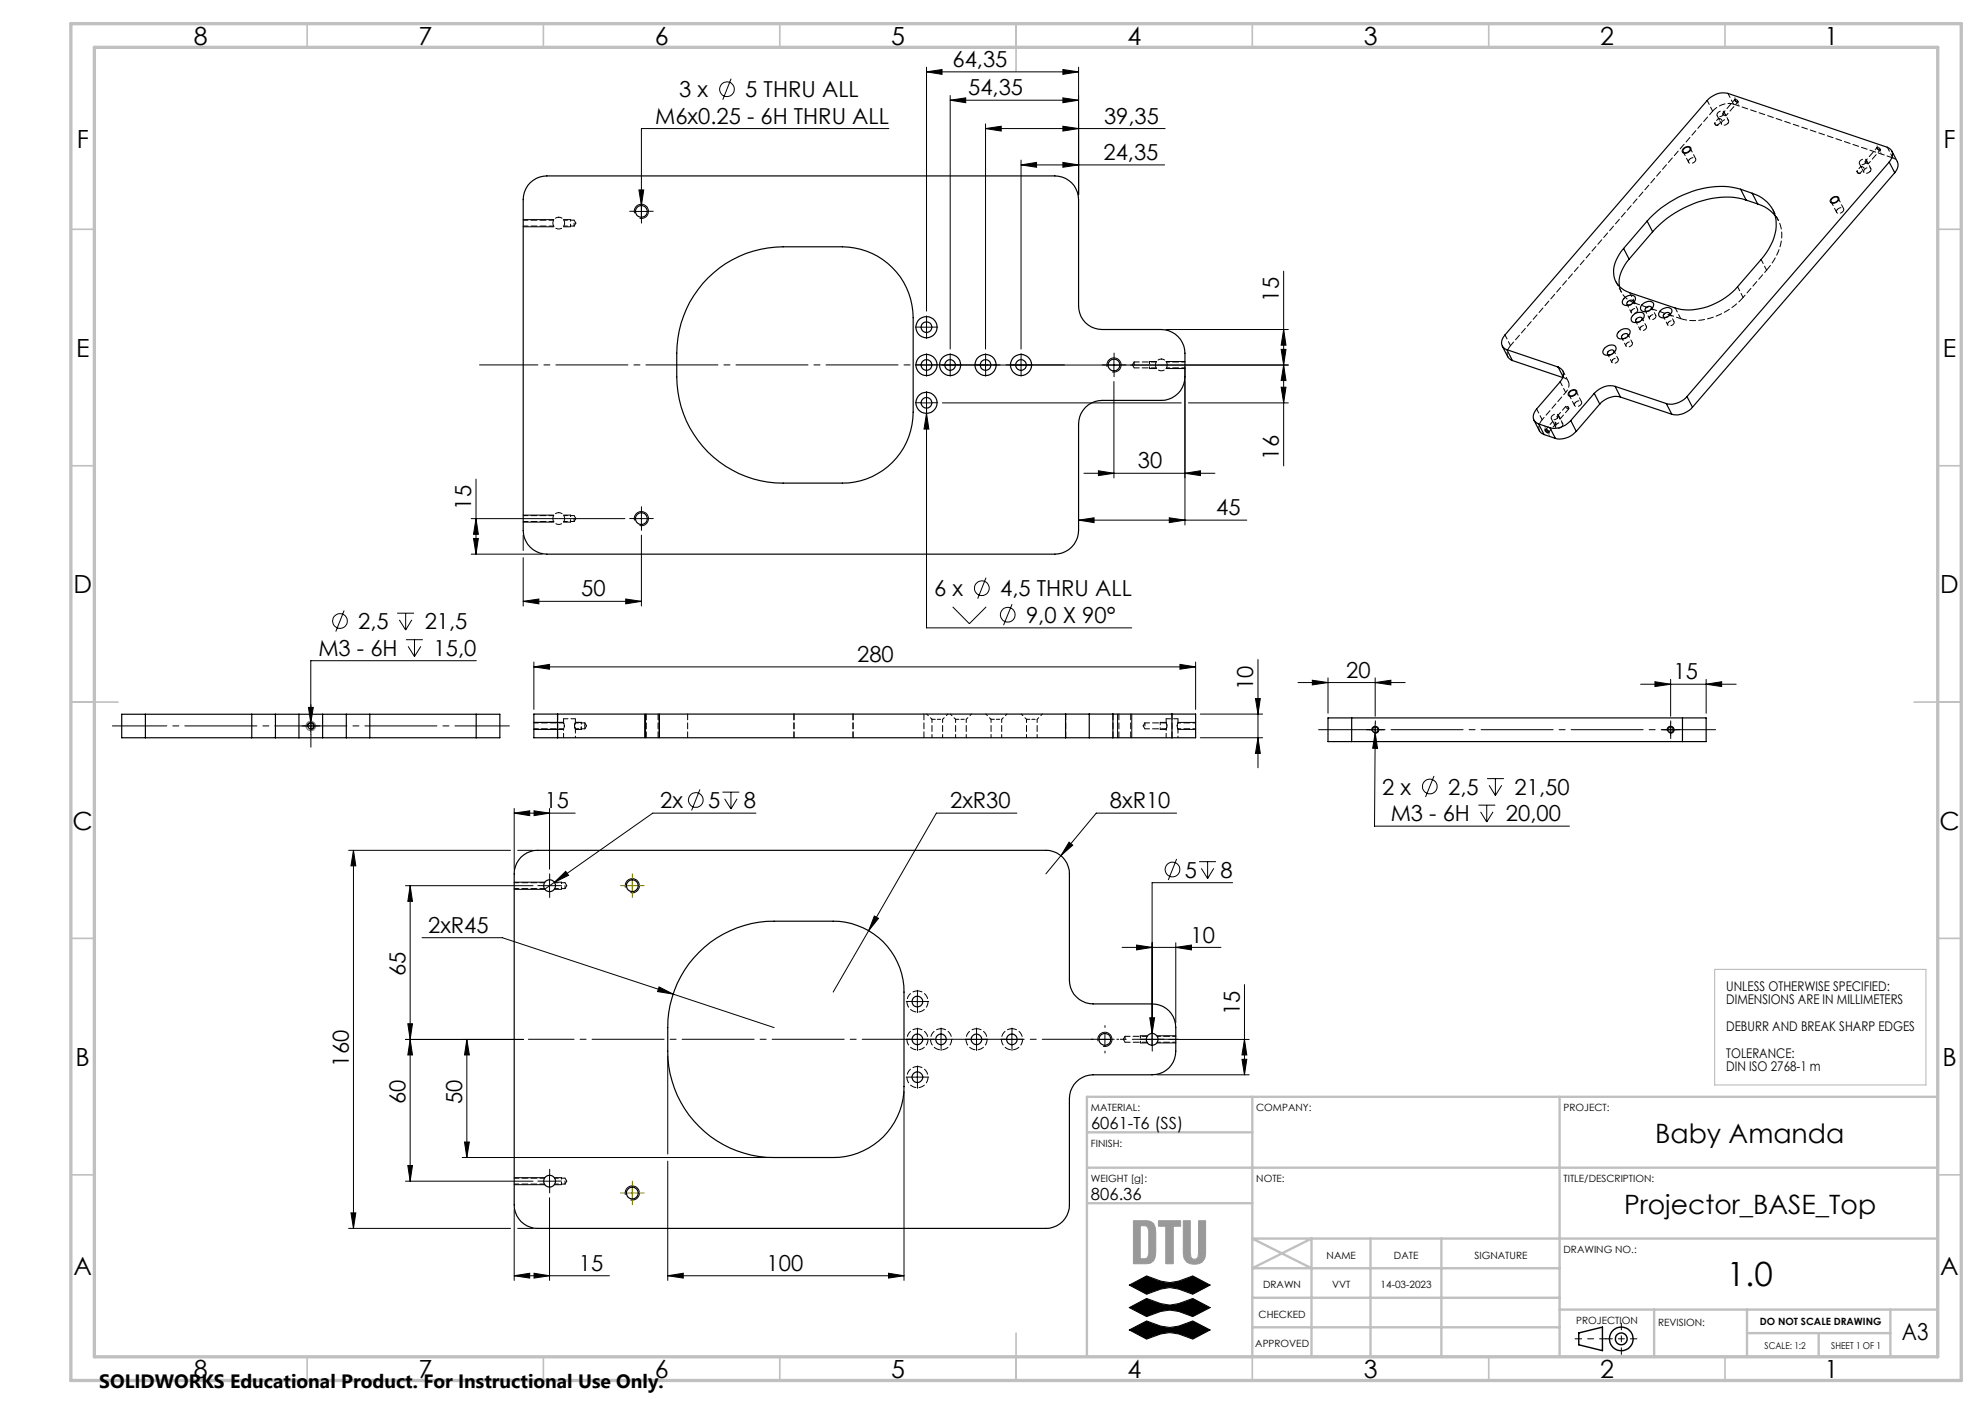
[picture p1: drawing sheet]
<svg xmlns="http://www.w3.org/2000/svg" width="420mm" height="297mm" viewBox="0 0 420 297" stroke-linecap="round" stroke-linejoin="round" font-family="sans-serif">
<path d="M238.9 271.8l3.7-1.9 3 1.1 1.9 .3 1.9-.3 3-1.1 3.6 1.9-3.6 2-3-1.1-1.9-.3-1.9 .3-3 1.1zM238.9 276.6l3.7-1.9 3 1.1 1.9 .3 1.9-.3 3-1.1 3.6 1.9-3.6 1.9a9.4 9.4 0 0 0-9.8 0zM238.9 281.3l3.7-1.9a9.4 9.4 0 0 0 9.8 0l3.6 1.9-3.6 2a9.4 9.4 0 0 0-9.8 0z" fill="none" stroke="#000" stroke-width=".21"/>
<g fill="none" stroke="#000" stroke-width=".3">
<path d="M334 282l5.1-1.3v5l-5.1-1.2z"/>
<circle cx="343" cy="283.2" r="1.25"/>
<circle cx="343.1" cy="283.2" r="2.5"/>
</g>
<path d="M239.9 258.3l2.7-.1 .8 .2 .7 .5 .3 .7 .1 1.1v4.2l-.1 1.1-.3 .7-.7 .5-.8 .1h-2.8zM241.3 259.3l1.3 .1 .5 1v4.7l-.2 .8-.3 .3-.3 .1h-1zM245.2 258.2l4.6 .1-.1 1.1h-1.5l-.1 7.9-1.4-.1v-7.8h-1.5zM250.4 258.3h1.4v6.7l.2 1a.88 .88 0 0 0 1.4 0l.2-1 .1-6.8 1.4 .1v6.8a2.4 2.4 0 0 1-1.9 2.4 2.4 2.4 0 0 1-2.7-1.3l-.1-1.1z" fill="none" stroke="#999" stroke-width=".21"/>
<path d="M343.1 279.9v6.6M333.3 283.2h6.6M346.4 283.2h-6.6" fill="none" stroke="#000" stroke-width=".21" stroke-dasharray="15.2 1.3 1.3 1.3" stroke-dashoffset="13.8"/>
<path d="M362.8 205.1h44.7v24.4h-44.7z" fill="none" stroke="#c0c0c0" stroke-width=".25"/>
<g fill="none" stroke="#c0c0c0" stroke-width=".35">
<path d="M65 5v5M115 5v5M165 5v5M215 5v10M265 5v5M315 5v5M365 5v5M15 48.5h5M410 48.5h5M15 98.5h5M410 98.5h5M15 148.5h10"/>
<path d="M405 148.5h10M15 198.5h5M410 198.5h5M15 248.5h5M410 248.5h5M65 287v5M115 287v5M165 287v5M215 282v10M265 287v5M315 287v5M365 287v5"/>
</g>
<g fill="none" stroke="#c0c0c0" stroke-width=".5">
<path d="M230 232h180v55h-180zM230 239.5h35M265 232v55M330 232v55M230 247h180M230 254.5h35M265 274.5h65M290 262v25M305 262v25M330 277h80M330 268.3h-65l12.5-6.3v25M350 277v10"/>
<path d="M369.6 277v10M400 277v10M410 262h-145l12.5 6.3M265 280.8h65M369.6 282h30.4M384.8 282v5"/>
</g>
<path d="M15 5h400v287h-400zM20 10h390v277h-390z" fill="none" stroke="#c0c0c0" stroke-width=".7"/>
<path d="M238.9 271.8l3.7 2a9.7 9.7 0 0 1 6.4-1.2l3.4 1.2 3.6-2-3.6-1.9a9.7 9.7 0 0 1-6.4 1.2l-3.4-1.2zM238.9 276.6l3.7 1.9a10.2 10.2 0 0 1 6.1-1.2l3.7 1.2 3.6-1.9-3.6-1.9a9.7 9.7 0 0 1-6.4 1.2l-3.4-1.2zM238.9 281.3l3.7 2a9.9 9.9 0 0 1 6.4-1.2l3.4 1.2 3.6-2-3.6-1.9a9.9 9.9 0 0 1-6.4 1.2l-3.4-1.2z" fill-rule="evenodd" fill="#000"/>
<path d="M241.3 259.3l1.3 .1 .5 .8v5.1l-.2 .6-.5 .4h-1.1zM239.9 258.2l-.1 9.1h2.8a1.97 1.97 0 0 0 1.9-2.4v-4.2a1.97 1.97 0 0 0-1.9-2.5zM245.2 258.2v1.2h1.5v7.8l1.4 .1 .1-7.9h1.5l.1-1.1zM250.4 258.2v6.9a2.32 2.32 0 0 0 3.3 2.2 2.09 2.09 0 0 0 1.4-2.2v-6.8l-1.4-.1-.2 7.6a.91 .91 0 0 1-1.2 .5 .91 .91 0 0 1-.5-1.2v-6.8z" fill-rule="evenodd" fill="#999"/>
<g fill="none" stroke="#000" stroke-width=".21">
<path d="M154.7 16.6l-1.8 4.5M196 15.2l3.3-.5v1zM196 14.2v51.6M196 15.2h32.2M224.9 14.7l3.3 .5-3.3 .5zM228.2 14.2v27M188.1 27.2h-52.4v18.8M201 21.2l3.3-.5v1zM201 20.2v53.6M201 21.2h27.2M208.5 27.2l3.3-.5v1zM208.5 27.2h38"/>
<path d="M208.5 26.2v47.6M216 34.9l3.3-.5v1zM216 33.9v39.9M216 34.9h30.4M224.9 26.7l3.3 .5-3.3 .5zM224.9 20.7l3.3 .5-3.3 .5zM224.9 34.4l3.3 .5-3.3 .5zM356.2 31.4a.85 .85 0 0 1 .9-.5 .85 .85 0 0 1 .7 .6 1.11 1.11 0 0 1-1.9 .6zM367 21a.64 .64 0 0 1 .7 .7l-.6-.4zM397.1 31.2a.58 .58 0 0 1 .7 .6l-.4-.1zM110.7 46.5h6.5M110.7 48h6.5"/>
<path d="M119.2 46.5h1.5M119.2 48h1.5M134.3 45.1a1.5 1.5 0 0 1 1.3-1.9 1.5 1.5 0 0 1 1.6 1.7 1.5 1.5 0 0 1-1.9 1.3M134.4 44.7h2.5M135.2 40.2h1l-.5 3.3zM271.6 57.4v41.2M387.5 41.9a.85 .85 0 0 1 .9-.4 .85 .85 0 0 1 .7 .6 1.08 1.08 0 0 1-1.9 .5zM194.8 77.2h2.5M194.8 69.2h2.5M196 68v2.4M196 75.9v2.6M199.4 77.2h73.2"/>
<path d="M201 75.9v2.6M208.5 75.9v2.6M216 75.9v2.6M234.2 77.6a1.51 1.51 0 0 1 1.4-1.9 1.51 1.51 0 0 1 1.6 1.6 1.51 1.51 0 0 1-1.9 1.4M235.7 75.9v2.6M243.2 78h1.5M243.2 76.5h1.5M246.7 69.7h25.9M246.7 78h4M246.7 76.5h4M250.7 77.6v33.5M271.1 73.9h1l-.5 3.3z"/>
<path d="M271.6 77.2l.5 3.3h-1zM271.6 69.7l.5 3.3h-1zM194.8 85.2h2.5M196 87.5l.5 3.3h-1zM196 83v49.8h43.5M199.4 85.2h50.5M232.4 99.6l3.3 .5-3.3 .5zM235.7 80.7v20.4M251.5 85.2h21.1M271.1 81.9h1l-.5 3.3zM327 90.9a.6 .6 0 0 1 .6 .6l-.5-.2zM332.1 82.8a.92 .92 0 0 1 1.6 .1 1.15 1.15 0 0 1-1.9 .7v-.3z"/>
<path d="M99.7 117.2h15M99.7 109.7h32.5M100.2 113.9h1l-.5 3.3zM100.7 101.3v15.9M100.7 109.7l.5 3.3h-1zM110.7 113.2v3.2M110.7 118v10.2M110.7 109h6.5M110.7 110.5h6.5M119.2 109h1.5M119.2 110.5h1.5M134.3 110.1a1.5 1.5 0 0 1 1.3-1.9 1.5 1.5 0 0 1 1.6 1.6 1.5 1.5 0 0 1-1.9 1.4"/>
<path d="M134.4 109.7h2.5M135.7 108.5v2.4M135.7 113.2v15M228.2 110l3.3-.5v1.1zM228.2 110h35.6M229.3 100.1h27.8M247.4 109.5l3.3 .5-3.3 .6zM250.7 100.1l3.3-.5v1zM72.8 129.1l-1.8 4.5M84 129.7h3.6M84.5 131.1l1.3 2.2M85.8 129.7v3.6"/>
<path d="M85.9 135.3h3.6M86.4 136.7l1.3 2.2M87.1 131.1l-1.3 2.2M87.7 135.3v3.6M89 136.7l-1.3 2.2M100.8 139.8h-35v15M110.7 127.2l3.3-.5v1zM110.7 127.2h25M132.4 126.7l3.3 .5-3.3 .5zM201.6 128.4l3.5 3.5 3.6-3.5M208.6 122.2l-1.7 4.4M214.1 127.8l-1.8 4.5"/>
<path d="M266.2 139.5v22.9M64.5 153.6h2.5M65.1 153.8a.75 .75 0 0 1 .6-1 .75 .75 0 0 1 .8 .8 .75 .75 0 0 1-.9 .7M65.3 149.6h1l-.5 3.4zM113 154.3h6.2M113 152.8h6.2M113 141.1l3.3-.6v1.1zM113 140v10.1M113 141.1h140M121.7 154.3h1.3M121.7 152.8h1.3M136.5 151.1v5"/>
<path d="M139.5 151.1v5M236.5 151.1v5M239.5 151.1v5M245.5 154.3h1.2M245.5 152.8h1.2M249.2 154.3h3.8M249.2 152.8h3.8M249.7 140.5l3.3 .6-3.3 .5zM253 140v10.1M254 151.1h13.2M254 156.1h13.2M265.6 147.8h1.1l-.5 3.3z"/>
<path d="M266.2 156.1l.5 3.3h-1.1zM274.6 144.4h22.7M277.7 143.9l3.3 .5-3.3 .5zM281 143.4v7.5M289.7 154.4h2.5M290.3 154.6a.75 .75 0 0 1 .6-1 .75 .75 0 0 1 .8 .9 .75 .75 0 0 1-.9 .6M291 144.4l3.3-.5v1zM291 155l.5 3.3h-1.1zM291 143.4v8.1M291 153.1v2.5M291 155l-.2 19.8h41.3M347.1 144.7h20.2"/>
<path d="M350.2 144.2l3.3 .5-3.3 .5zM352.2 154.4h2.5M352.7 154.6a.76 .76 0 0 1 .7-1 .76 .76 0 0 1 .8 .8 .76 .76 0 0 1-.9 .7M353.5 143.7v7.8M353.5 153.1v2.5M361 144.7l3.3-.5v1zM361 143.7v7.2M73.8 179.9h34.2M74.8 179.9l.5 3.3h-1zM74.8 179.9v80M108.8 172l3.3-.5v1zM108.8 172h12.9"/>
<path d="M108.8 171v12.9M109.5 179.9h3.3M113 171.5l3.3 .5-3.3 .5zM116.3 171v12.9M148.1 167l-1.8 4.4M152.9 167.6h3.5M153.3 169l1.4 2.1M154.7 167.6v3.5M156 169l-1.3 2.1M159.9 172h-21.8l-22.8 16.1M215.2 172h-17.1l-14.3 24.9M226.2 178.1l.8 .7-2.5 2.2z"/>
<path d="M249 172h-17l-7.5 9M303.4 164.1l-1.8 4.5M312.8 170.3h3.6M313.3 171.7l1.3 2.2M314.6 170.3v3.6M314.6 164.7h3.6M315.1 166.1l1.3 2.2M315.9 171.7l-1.3 2.2M316.4 164.7v3.6M317.7 166.1l-1.3 2.2M85.8 187.4h27M86.8 187.4l.5 3.3h-1z"/>
<path d="M86.8 187.4v62.5M89.3 198.4h17l57.5 19M108.8 186.6h6.5M108.8 188.1h6.5M115 187.4h2.5M116.3 186.1v2.5M117.3 186.6h1.5M117.3 188.1h1.5M117.3 186.7l2.4-2.4 .6 .9zM132.3 187.7a1.5 1.5 0 0 1 1.3-1.8 1.5 1.5 0 0 1 1.7 1.6 1.5 1.5 0 0 1-1.9 1.3M183.8 196.9l-7.5 13M185 193.8l.9 .5-2.1 2.6z"/>
<path d="M224.5 181l-3.2 3.9M240.5 199.9l3.3 .5-3.3 .5zM248.8 199.4v17M249 181.7l-1.8 4.5M253.7 182.3h3.6M254.2 183.7l1.3 2.1M255.5 182.3v3.5M256.8 183.7l-1.3 2.1M260.8 186.7h-17v34.4M85.8 219.9h25M86.3 216.6h1l-.5 3.3zM86.8 219.9l.5 3.3h-1z"/>
<path d="M98.8 219.9v25M98.8 219.9l.5 3.3h-1zM139.5 208.8l2.9 1.5-3.3-.5zM192.9 219.9h2.5M192.9 211.9h2.5M194.1 210.6v2.5M194.1 218.6v2.5M197.9 219.9h2.4M199.1 218.6v2.5M205.4 219.9h2.5M206.6 218.6v2.5M212.9 219.9h2.5"/>
<path d="M214.1 218.6v2.5M232.5 219.9h2.5M233.8 218.6v2.5M237.4 200.4h20.9M241.3 219.1h1.5M242.5 219.9h2.5M243.3 215.3h1l-.5 3.3zM244.8 219.1h4M247.3 219.9h17M248.8 200.4l3.3-.5v1zM263.3 208.3v19.1M263.3 219.9l.5 3.3h-1z"/>
<path d="M141.3 223.4v20.7M191.3 230.9v40M192.9 227.9h2.5M194.1 226.6v2.5M232.3 220.3a1.5 1.5 0 0 1 1.4-1.9 1.5 1.5 0 0 1 1.6 1.6 1.5 1.5 0 0 1-1.9 1.3M241.3 220.6h1.5M244.8 227.4h19.5M244.8 220.6h4M262.8 224.1h1l-.5 3.3zM73.8 259.9h34.2M74.3 256.6h1l-.5 3.3zM85.8 249.9h27"/>
<path d="M86.3 246.6h1l-.5 3.3zM97.8 244.9h65M98.3 241.6h1l-.5 3.3zM108.8 255.9v15M108.8 249.1h6.5M108.8 250.6h6.5M109.5 259.9h3.3M115 249.9h2.5M116.3 253.4v17.5M116.3 248.6v2.5M117.3 249.1h1.5M117.3 250.6h1.5"/>
<path d="M132.3 252.8a1.51 1.51 0 0 1 1.3-1.9 1.51 1.51 0 0 1 1.7 1.6 1.51 1.51 0 0 1-1.9 1.3M141.3 245.6v25.3M108.8 269.9l3.3-.6v1.1zM108.8 269.9h20.1M113 269.3l3.3 .6-3.3 .5zM141.3 269.9l3.3-.6v1.1zM141.3 269.9h50M188 269.3l3.3 .6-3.3 .5z"/>
<circle cx="153.8" cy="18.9" r="1.56"/>
<circle cx="71.9" cy="131.4" r="1.55"/>
<circle cx="207.7" cy="124.4" r="1.56"/>
<circle cx="213.2" cy="130" r="1.56"/>
<circle cx="147.2" cy="169.2" r="1.56"/>
<circle cx="302.5" cy="166.4" r="1.56"/>
<circle cx="248.1" cy="183.9" r="1.55"/>
</g>
<g fill="none" stroke="#808080" stroke-width=".25">
<path d="M367.1 21.1l.3 .1 .2 .3-.3-.1zM397.2 31.2a.42 .42 0 0 1 .5 .5l-.5-.3zM326.8 90.7a.84 .84 0 0 1 .9 1 1.04 1.04 0 0 1-.9-1z"/>
<circle cx="65.8" cy="153.6" r=".98"/>
<circle cx="291" cy="154.4" r=".57"/>
<circle cx="353.5" cy="154.4" r=".48"/>
</g>
<path d="M101.5 77.2h123.7" fill="none" stroke="#000" stroke-width=".21" stroke-dasharray="15.2 1.3 1.3 1.3" stroke-dashoffset="2.9"/>
<path d="M249.2 219.8h-137.4" fill="none" stroke="#000" stroke-width=".21" stroke-dasharray="15.2 1.3 1.3 1.3" stroke-dashoffset="5.6"/>
<path d="M23.8 153.6h84M279 154.4h84" fill="none" stroke="#000" stroke-width=".21" stroke-dasharray="15.2 1.3 1.3 1.3" stroke-dashoffset="3.7"/>
<path d="M65.8 149.1v9" fill="none" stroke="#000" stroke-width=".21" stroke-dasharray="15.2 1.3 1.3 1.3" stroke-dashoffset="12.6"/>
<path d="M65.8 151.1v5" fill="none" stroke="#808080" stroke-width=".21" stroke-dasharray="15.2 1.3 1.3 1.3" stroke-dashoffset="14.6"/>
<path d="M291 152.9v4M353.5 152.9v4" fill="none" stroke="#808080" stroke-width=".21" stroke-dasharray="15.2 1.3 1.3 1.3" stroke-dashoffset="15.1"/>
<path d="M367 20.6l1 1.8M397.2 30.8l.9 1.8M326.8 90l1.1 2.3" fill="none" stroke="#808080" stroke-width=".21" stroke-dasharray="15.2 1.3 1.3 1.3"/>
<g fill="none" stroke="#000" stroke-width=".21" stroke-dasharray="15.2 1.3 1.3 1.3">
<path d="M134.5 44.7h-1.3M135.7 43.4v-1.2M135.7 45.9v1.3M137 44.7h1.2M194.8 69.2h-1.1M194.8 77.2h-1.1M196 67.9v-1.1M196 70.4v1.2M196 75.9v-1.1M196 78.4v1.2M197.3 69.2h1.1M197.3 77.2h1.1"/>
<path d="M199.8 77.2h-1.1M201 75.9v-1.1M201 78.4v1.2M202.3 77.2h1.1M207.3 77.2h-1.1M208.5 75.9v-1.1M208.5 78.4v1.2M209.8 77.2h1.1M214.8 77.2h-1.1M216 75.9v-1.1M216 78.4v1.2M217.3 77.2h1.1"/>
<path d="M234.5 77.2h-1.3M235.7 75.9v-1.2M235.7 78.4v1.3M237 77.2h1.2M194.8 85.2h-1.1M196 83.9v-1.1M196 86.4v1.2M197.3 85.2h1.1M134.5 109.7h-1.3M135.7 108.4v-1.2M135.7 110.9v1.3M137 109.7h1.2"/>
<path d="M64.5 153.6h-.6M65.8 152.3v-.6M65.8 154.8v.6M67 153.6h.7M289.8 154.4h-.7M291 153.1v-.6M291 155.6v.6M292.3 154.4h.6M352.3 154.4h-.7M353.5 153.1v-.6M353.5 155.6v.6M354.8 154.4h.6"/>
<path d="M115 187.3h-1.2M116.3 186.1v-1.3M116.3 188.6v1.2M117.5 187.3h1.3M192.9 211.8h-1.2M192.9 219.8h-1.2M194.1 210.6v-1.1M194.1 213.1v1.1M194.1 218.6v-1.1M195.4 211.8h1.1M195.4 219.8h1.1M197.9 219.8h-1.2"/>
<path d="M199.1 218.6v-1.1M200.4 219.8h1.1M205.4 219.8h-1.2M206.6 218.6v-1.1M207.9 219.8h1.1M212.9 219.8h-1.2M214.1 218.6v-1.1M215.4 219.8h1.1M231.3 219.8h-.4M233.8 217.3v-.4M236.3 219.8h.4M242.5 219.8h-1.2"/>
<path d="M243.8 218.6v-1.3M245 219.8h1.3M192.9 227.8h-1.2M194.1 226.6v-1.1M194.1 229.1v1.1M194.1 221.1v1.1M195.4 227.8h1.1M199.1 221.1v1.1M206.6 221.1v1.1M214.1 221.1v1.1M233.8 222.3v.4M243.8 221.1v1.2"/>
<path d="M115 249.8h-1.2M116.3 248.6v-1.3M116.3 251.1v1.2M117.5 249.8h1.3"/>
</g>
<path d="M132.5 187.3h-1.2M133.8 186.1v-1.3M133.8 188.6v1.2M135 187.3h1.3M132.5 252.3h-1.2M133.8 251.1v-1.3M133.8 253.6v1.2M135 252.3h1.3" fill="none" stroke="#808000" stroke-width=".21" stroke-dasharray="15.2 1.3 1.3 1.3"/>
<path d="M132.5 187.4h2.5M133.8 186.1v2.5M132.5 252.4h2.5M133.8 251.1v2.5" fill="none" stroke="#808000" stroke-width=".21"/>
<g fill="none" stroke="#000" stroke-width=".21" stroke-dasharray="1.3 .6" stroke-dashoffset=".8">
<path d="M120.7 47.9v-1.5M243.2 76.4v1.5M120.7 110.4v-1.5M123 154.3v-1.5M196.1 151l1.1 1.2M199.4 152.2l1.2-1.2M201.1 151l1.1 1.2M204.4 152.2l1.2-1.2M208.6 151l1.1 1.2M211.9 152.2l1.2-1.2M216.1 151l1.1 1.2M219.4 152.2l1.2-1.2"/>
<path d="M245.5 152.8v1.5M118.8 188.1v-1.5M241.3 219.1v1.5M118.8 250.6v-1.5"/>
</g>
<g fill="#000">
<path d="M224.9 14.7l3.3 .5-3.3 .5zM196 15.2l3.3-.5v1zM224.9 20.7l3.3 .5-3.3 .5zM201 21.2l3.3-.5v1zM224.9 34.4l3.3 .5-3.3 .5zM216 34.9l3.3-.5v1z"/>
<path d="M208.5 27.2l3.3-.5v1zM224.9 26.7l3.3 .5-3.3 .5z"/>
<path d="M271.6 69.7l.5 3.3h-1zM271.1 73.9h1l-.5 3.3zM265.6 147.8h1.1l-.5 3.3zM266.2 156.1l.5 3.3h-1.1zM263.3 219.9l.5 3.3h-1zM262.8 224.1h1l-.5 3.3zM98.8 219.9l.5 3.3h-1zM98.3 241.6h1l-.5 3.3zM86.8 219.9l.5 3.3h-1zM86.3 246.6h1l-.5 3.3z"/>
<path d="M196 87.5l-.5 3.3h1zM232.4 99.6l3.3 .5-3.3 .5zM250.7 100.1l3.3-.5v1zM135.2 40.2l.5 3.3 .5-3.3zM113 141.1l3.3-.6v1.1zM249.7 140.5l3.3 .6-3.3 .5zM240.5 199.9l3.3 .5-3.3 .5zM248.8 200.4l3.3-.5v1zM243.3 215.3l.5 3.3 .5-3.3zM117.3 186.7l3-1.5-.6-.9zM141.3 269.9l3.3-.6v1.1zM188 269.3l3.3 .6-3.3 .5zM226.2 178.1l-1.7 2.9 2.5-2.2zM139.5 208.8l-.4 1 3.3 .5zM185 193.8l-1.2 3.1 2.1-2.6zM65.3 149.6l.5 3.4 .5-3.4zM277.7 143.9l3.3 .5-3.3 .5zM291 144.4l3.3-.5v1zM291 155l-.6 3.3h1.1z"/>
<path d="M271.1 81.9h1l-.5 3.3zM271.6 77.2l.5 3.3h-1zM100.2 113.9h1l-.5 3.3zM100.7 109.7l.5 3.3h-1zM74.3 256.6h1l-.5 3.3zM74.8 179.9l.5 3.3h-1zM86.3 216.6h1l-.5 3.3zM86.8 187.4l.5 3.3h-1z"/>
<path d="M247.4 109.5l3.3 .5-3.3 .6zM228.2 110l3.3-.5v1.1zM361 144.7l3.3-.5v1zM350.2 144.2l3.3 .5-3.3 .5z"/>
<path d="M110.7 127.2l3.3-.5v1zM132.4 126.7l3.3 .5-3.3 .5z"/>
<path d="M108.8 172l3.3-.5v1zM113 171.5l3.3 .5-3.3 .5z"/>
<path d="M113 269.3l3.3 .6-3.3 .5zM108.8 269.9l3.3-.6v1.1z"/>
</g>
<g fill="none" stroke="#000" stroke-width=".25">
<path d="M112.2 38.7a5 5 0 0 1 3.5-1.5h107.5a5 5 0 0 1 5 5v22.5a4.9 4.9 0 0 0 5 5h12.5a5.1 5.1 0 0 1 5 5v5a5 5 0 0 1-5 5h-12.5a5 5 0 0 0-5 5v22.5a5.1 5.1 0 0 1-5 5h-107.5a5.1 5.1 0 0 1-5-5v-70a5 5 0 0 1 1.5-3.5zM356.2 31.5a.85 .85 0 0 1 1.4 0 .94 .94 0 0 1-1.5 .5zM399.7 34.3a1.85 1.85 0 0 0 0-3l-34.1-11.5a4.4 4.4 0 0 0-4.4 1.5l-42.8 49.6a1.85 1.85 0 0 0 .1 2.9l.3 .2M399.7 34.3l-42.8 49.6M399.7 34.3l1.2 2.2M400.3 32l1.3 2.7-.2 1.1-.5 .7M400.9 36.5l-42.8 49.6M149.8 58.8a22.6 22.6 0 0 1 15.9-6.6h12.5a15.1 15.1 0 0 1 15 15v20a15 15 0 0 1-15 15h-12.5a22.5 22.5 0 0 1-22.5-22.5 34.4 34.4 0 0 1 .9-11.3 22.2 22.2 0 0 1 5.7-9.6zM343.5 52.6l1.2 2.2M344.7 54.8a7.1 7.1 0 0 0-2 5.8M348.5 46.8l-5 5.8M348.5 46.8l1.2 2.2"/>
<path d="M349.7 49l-5 5.8M368.3 40a19 19 0 0 0-15.9 3.4l-1.7 1.3-2.2 2.1M368.3 40l2.4 .9M368.3 40l1.2 2.3M369.5 42.3a18.1 18.1 0 0 0-14.2 2.2l-2.7 1.7-2.9 2.8M369.5 42.3l2.4 .8M370.7 40.9a6.9 6.9 0 0 1 4.7 9.4l-1.1 2.3-1.1 1.5-5.6 6.6a13.4 13.4 0 0 1-13.2 4.5l-9.6-3.3a4.7 4.7 0 0 1-2.9-6.8l.7-1.3 .9-1.2M370.7 40.9l1.2 2.2M371.9 43.1a7.6 7.6 0 0 1 3.7 2.5M387.7 41.9a.6 .6 0 0 1 .8-.3 .6 .6 0 0 1 .3 .8 .78 .78 0 0 1-.7 .5 .78 .78 0 0 1-.7-.5zM317.9 73.2l1.2 2.4 .9 .7M318.8 74l10.9 3.6"/>
<path d="M318.8 74l1.2 2.3M320 76.3l10.7 3.6M329.7 77.6a1.64 1.64 0 0 1 .7 2.8l-5.3 6.1a1.85 1.85 0 0 0 .1 3l.3 .2M329.7 77.6l1 2.1M339.5 73.7a1.69 1.69 0 0 1 2.3-.4 1.54 1.54 0 0 1-1.9 1.8 .78 .78 0 0 1-.8-.5 .78 .78 0 0 1 .4-.9zM341.5 74.6a.48 .48 0 0 0-.3-.6 .48 .48 0 0 0-.6 .1 .5 .5 0 0 0-.5 .4 .5 .5 0 0 0 .4 .6M342.4 70.2a1.58 1.58 0 0 1 2.5-.2 1.7 1.7 0 0 1-2.6 1.4l-.1-.7zM343.8 63a1.43 1.43 0 0 1 2.2 0 1.71 1.71 0 0 1-2.6 1.3l-.1-.6zM344.4 71.2a.48 .48 0 0 0-.2-.7 .48 .48 0 0 0-.6 .2l-.5 .6 .1 .2 .2 .1M345.5 64.1a.48 .48 0 0 0-.1-.6 .48 .48 0 0 0-.7 .1 .5 .5 0 0 0-.5 .4 .5 .5 0 0 0 .4 .6M345.7 66.6a1.67 1.67 0 0 1 2.1-.2 1.55 1.55 0 0 1-1.9 1.8 .85 .85 0 0 1-.8-.7 .85 .85 0 0 1 .6-.9zM347.4 67.7a.48 .48 0 0 0-.2-.6 .48 .48 0 0 0-.6 .1 .5 .5 0 0 0-.5 .4 .5 .5 0 0 0 .3 .6"/>
<path d="M347.7 64.2a1.46 1.46 0 0 1 2.2 .1 1.73 1.73 0 0 1-2.7 1.3l-.1-.7zM349.4 65.4a.57 .57 0 0 0-.4-.7 .57 .57 0 0 0-.6 .3l-.3 .5 .1 .3 .2 .1M351.3 65.8a1.56 1.56 0 0 1 2.4-.3 1.71 1.71 0 0 1-2.6 1.4l-.1-.7zM353.2 66.7a.48 .48 0 0 0-.2-.6 .48 .48 0 0 0-.6 .1l-.3 .3a.41 .41 0 0 0-.2 .4 .41 .41 0 0 0 .4 .3M324.6 88.9l1.1 2.3 .4 .4 .6 .3M325.5 89.7l2.4 .8M325.5 89.7l1.2 2.2M326.7 91.9l2.4 .8M327 90.9a.5 .5 0 0 1 .6 .6l-.4-.2zM327.9 90.5l1.2 2.2M332.1 82.9a.81 .81 0 0 1 1.4 0 .91 .91 0 0 1-.6 .7 .91 .91 0 0 1-.9-.1zM332.4 89a4.5 4.5 0 0 1-4.5 1.5"/>
<path d="M332.4 89l1.1 2.3M333.5 91.3a4.6 4.6 0 0 1-4.4 1.4M337.3 83.2l-4.9 5.8M337.3 83.2l1.2 2.3M338.5 85.5l-5 5.8M341.7 81.7a4.4 4.4 0 0 0-4.4 1.5M341.7 81.7l10.9 3.7M341.7 81.7l1.2 2.3M342.9 84a4.6 4.6 0 0 0-4.4 1.5M342.9 84l10.8 3.6M352.6 85.4l1.1 2.2M356.9 83.9a4.5 4.5 0 0 1-4.3 1.5"/>
<path d="M356.9 83.9l1.2 2.2M358.1 86.1a4.4 4.4 0 0 1-4.4 1.5M30.8 151.1h-5v5h5M30.8 156.1h22.5M30.8 151.1h22.5M30.8 151.1v5M53.3 156.1h5M53.3 151.1h5M53.3 151.1v5M58.3 156.1h5M58.3 151.1h5M58.3 151.1v5"/>
<path d="M63.3 156.1h5M63.3 151.1h5M63.3 151.1v5M68.3 156.1h5M68.3 151.1h5M68.3 151.1v5M73.3 156.1h4.9M73.3 151.1h4.9M73.3 151.1v5M78.2 156.1h22.6M78.2 151.1h22.6M78.2 151.1v5"/>
<path d="M100.8 151.1h5v5h-5M100.8 151.1v5M118 151.1h-5v5h5M118 156.1h107.5M118 151.1v5M118 151.1h107.5M225.5 156.1h5M225.5 151.1h5M225.5 151.1v5M230.5 156.1h5M230.5 151.1h5M230.5 151.1v5"/>
<path d="M235.5 156.1h12.5M235.5 151.1h12.5M235.5 151.1v5M248 151.1h5v5h-5M248 151.1v5M286 151.9h-5v5h5M286 151.9v5M286 156.9h70M286 151.9h70M356 151.9h5v5h-5M356 151.9v5M110.2 181.3a5 5 0 0 1 3.6-1.4h107.5a4.9 4.9 0 0 1 5 5v22.5a5.1 5.1 0 0 0 5 5h12.5a4.9 4.9 0 0 1 5 5v5a4.9 4.9 0 0 1-5 5h-12.5a5.1 5.1 0 0 0-5 5v22.5a4.9 4.9 0 0 1-5 5h-107.5a4.9 4.9 0 0 1-5-5v-70a5.2 5.2 0 0 1 1.4-3.6z"/>
<path d="M147.9 201.5a22.6 22.6 0 0 1 15.9-6.6h12.5a14.9 14.9 0 0 1 15 15v20a14.9 14.9 0 0 1-15 15h-12.5a22.5 22.5 0 0 1-22.5-22.5 31.9 31.9 0 0 1 .9-11.4 22.2 22.2 0 0 1 5.7-9.5z"/>
<circle cx="135.7" cy="44.7" r="1.24"/>
<circle cx="196" cy="69.2" r="1.13"/>
<circle cx="196" cy="77.2" r="1.13"/>
<circle cx="196" cy="69.2" r="2.25"/>
<circle cx="196" cy="77.2" r="2.24"/>
<circle cx="201" cy="77.2" r="1.13"/>
<circle cx="201" cy="77.2" r="2.24"/>
<circle cx="208.5" cy="77.2" r="1.13"/>
<circle cx="208.5" cy="77.2" r="2.24"/>
<circle cx="216" cy="77.2" r="1.13"/>
<circle cx="216" cy="77.2" r="2.24"/>
<circle cx="235.7" cy="77.2" r="1.24"/>
<circle cx="196" cy="85.2" r="2.24"/>
<circle cx="196" cy="85.2" r="1.12"/>
<circle cx="135.7" cy="109.7" r="1.24"/>
<circle cx="65.8" cy="153.6" r=".63"/>
<circle cx="291" cy="154.4" r=".62"/>
<circle cx="353.5" cy="154.4" r=".63"/>
<circle cx="116.3" cy="187.4" r="1.25"/>
<circle cx="133.8" cy="187.4" r="1.24"/>
<circle cx="194.1" cy="211.9" r="1.14"/>
<circle cx="194.1" cy="219.9" r="1.13"/>
<circle cx="199.1" cy="219.9" r="1.12"/>
<circle cx="206.6" cy="219.9" r="1.12"/>
<circle cx="214.1" cy="219.9" r="1.12"/>
<circle cx="233.8" cy="219.9" r="1.25"/>
<circle cx="243.8" cy="219.9" r="1.24"/>
<circle cx="194.1" cy="227.9" r="1.14"/>
<circle cx="116.3" cy="249.8" r="1.25"/>
<circle cx="133.8" cy="252.4" r="1.26"/>
</g>
<path d="M118.2 45.9a1.25 1.25 0 0 1 1.2 1.8 1.25 1.25 0 0 1-2.1 .3 1.25 1.25 0 0 1 .6-2l.3-.1M119.3 47.8h2.2M121.5 46.6h-2.2M245.7 75.9a1.25 1.25 0 0 1 1.2 1.8 1.25 1.25 0 0 1-2.1 .3 1.25 1.25 0 0 1 .6-2l.3-.1M118.2 108.4a1.25 1.25 0 0 1 1.2 1.8 1.25 1.25 0 0 1-2.1 .3 1.25 1.25 0 0 1 .6-2l.3-.1M119.3 110.3h2.2M121.5 109.1h-2.2M117.4 188h2.1M119.5 186.7h-2.2M117.4 250.5h2.1M119.5 249.2h-2.2" fill="none" stroke="#000" stroke-width=".21" stroke-dasharray="1.3 .6" stroke-dashoffset=".5"/>
<g fill="none" stroke="#000" stroke-width=".21" stroke-dasharray="1.3 .6" stroke-dashoffset=".6">
<path d="M363.3 24.5l1 1.8M363.4 26.5l.9-.9M363.6 25l-.8 1M365.2 24.5l2.5-2.9M365.7 25.5l-.9-1.8M367.1 21l-2.5 2.9M393.4 34.6l1 1.8M393.5 36.7l.9-1M393.7 35.2l-.8 .9M395.3 34.7l2.5-3M395.8 35.7l-.9-1.8M397.2 31.2l-2.5 2.9"/>
<path d="M400.5 33.4l.6 .4 .4 .4M121.5 47.8v-1.2M240 76.6v1.2M246.8 77.8h3.9M250.7 76.6h-3.9M340.2 74.9l.9 1.8M340.5 75.1l.5-.1 .5-.4M341.2 76.1a.48 .48 0 0 0 0 .7 .48 .48 0 0 0 .7 0 .53 .53 0 0 0 .5-.8 .53 .53 0 0 0-.9-.1l-.3 .2M342.4 76l-.9-1.8M343.1 71.4l.9 1.8M343.5 71.6l.5-.1 .4-.4M344.2 72.7a.48 .48 0 0 0 0 .7 .48 .48 0 0 0 .7-.1 .53 .53 0 0 0 .5-.7 .53 .53 0 0 0-.9-.2l-.3 .3"/>
<path d="M344.3 64.4l.9 1.7M344.6 64.6l.5-.1 .5-.4M345.3 65.6a.48 .48 0 0 0 0 .7 .48 .48 0 0 0 .7-.1 .53 .53 0 0 0 .5-.7 .53 .53 0 0 0-.8-.2l-.4 .3M345.4 72.5l-.9-1.8M346.1 68l.9 1.7M346.4 68.2l.6-.1 .4-.4M346.5 65.4l-.9-1.7M347.1 69.2a.48 .48 0 0 0 .1 .7 .48 .48 0 0 0 .7-.1 .53 .53 0 0 0 .5-.7 .53 .53 0 0 0-.9-.2l-.4 .3M348.1 65.7l.9 1.7M348.4 69l-.9-1.7M348.4 65.9l.6-.1 .4-.4M349.1 66.9a.48 .48 0 0 0 .1 .7 .48 .48 0 0 0 .7-.1 .53 .53 0 0 0 .5-.7 .53 .53 0 0 0-.9-.2l-.4 .3"/>
<path d="M350.3 66.7l-.9-1.7M352 67l.9 1.7M352.3 67.2l.5-.1 .5-.4M353 68.2a.48 .48 0 0 0 0 .7 .48 .48 0 0 0 .7-.1 .53 .53 0 0 0 .5-.7 .53 .53 0 0 0-.8-.2l-.4 .3M354.2 68l-.9-1.7M368.8 62.9l5-5.7M328.2 88.6l1 1.8M330.7 89.6l-1-1.8M331.3 83l-5 5.8M331.3 83a1.78 1.78 0 0 0-.4-3.1M121.5 110.3v-1.2M121.7 154.2h2"/>
<path d="M123.7 152.9h-2M197.2 152.2h1.1M197.2 152.2v3.8M198.3 152.2h1.1M199.4 156v-3.8M202.2 152.2h1.1M202.2 152.2v3.8M203.3 152.2h1.1M204.4 156v-3.8M209.7 152.2h1.1M209.7 152.2v3.8M210.8 152.2h1.1"/>
<path d="M211.9 156v-3.8M217.2 152.2h1.1M217.2 152.2v3.8M218.3 152.2h1.1M219.4 156v-3.8M242.2 152.9v1.3M249.2 153l-.1 .6 .1 .6-.1-.7M119.5 188v-1.3M238 219.2v1.3M248.8 219.2h-3.9M244.8 220.5h4M119.5 250.5v-1.3"/>
</g>
<path d="M240 77.8h4.6M244.7 76.6h-4.7M330.1 88.6l1.8-2.1M331.3 85.9l-1.8 2.2M242.7 219.2h-4.7M238 220.5h4.8" fill="none" stroke="#000" stroke-width=".21" stroke-dasharray="1.3 .6" stroke-dashoffset=".2"/>
<g fill="none" stroke="#000" stroke-width=".21" stroke-dasharray="1.3 .6" stroke-dashoffset=".4">
<path d="M357.4 33.8a.51 .51 0 0 0 0 .7 .51 .51 0 0 0 .7 0 .61 .61 0 0 0 .7-.4 .61 .61 0 0 0-.3-.7l-.7 .1-.4 .3M364.7 24.3a.8 .8 0 0 1-1.4 0 .92 .92 0 0 1 .6-.7 .92 .92 0 0 1 .9 .1l-.1 .6M365.6 26.1a.8 .8 0 0 1-1.4 0 .92 .92 0 0 1 .6-.7 .92 .92 0 0 1 1 .2l-.2 .5M394.8 34.4a.8 .8 0 0 1-1.4 .1 .92 .92 0 0 1 .6-.8 .92 .92 0 0 1 .9 .2l-.1 .5M395.7 36.3a.8 .8 0 0 1-1.4 0 .92 .92 0 0 1 .6-.8 .92 .92 0 0 1 1 .2l-.2 .6M121.5 47.8l.3-.6M121.8 47.2l-.3-.6M388.7 44.3a.51 .51 0 0 0 0 .8 .51 .51 0 0 0 .7 0 .61 .61 0 0 0 .7-.5 .61 .61 0 0 0-.3-.7l-.7 .1-.4 .3M239.6 77.2l.4 .6M240 76.6l-.4 .6M327.7 91.5l1.5-1.8M328.6 89.1l-1.6 1.8"/>
<path d="M329.6 88.4a.8 .8 0 0 1-1.4 0 .92 .92 0 0 1 .6-.7 .92 .92 0 0 1 .9 .2l-.1 .5M330.5 90.2a.8 .8 0 0 1-1.4 0 .92 .92 0 0 1 .6-.7 .92 .92 0 0 1 1 .2l-.2 .5M333.3 85.2a.51 .51 0 0 0 0 .7 .51 .51 0 0 0 .7 0 .61 .61 0 0 0 .6-.4 .61 .61 0 0 0-.3-.7l-.6 .1-.4 .3M121.5 110.3l.3-.6M121.8 109.7l-.3-.6M113 154.2h6.2M119.2 152v.9M119.2 152.9h-6.2M119.4 153.5l-.1-.5M121.7 152.9v-.9M123.7 154.2l.4-.7M124.1 153.5l-.4-.6"/>
<path d="M241.9 153.5l.3 .7M242.2 152.9l-.3 .6M246.7 152v.9M249.2 152.9v-.9M119.5 188l.4-.7M119.9 187.3l-.4-.6M237.7 219.8l.3 .7M238 219.2l-.3 .6M119.5 250.5l.4-.7M119.9 249.8l-.4-.6"/>
</g>
<g fill="none" stroke="#000" stroke-width=".21" stroke-dasharray="1.3 .6" stroke-dashoffset=".3">
<path d="M356.1 32.1l1.2 2.2M358.8 33.6l-1.2-2.3M361.2 21.2l1.2 2.3M362.4 23.5l-42.8 49.6M366.8 22l-1.2-2.2M399.3 31.1l1.2 2.3M110.7 47.8h6.5M117.1 46.6h-6.4M341.9 59.5l1.2 2.3M372.6 54.9l1.2 2.3M376.3 46.6l-1.2-2.2M387.4 42.6l1.2 2.3"/>
<path d="M390.1 44.2l-1.2-2.3M319 75.5l-.1-.5 .1-.7 .6-1.2M319.6 73.1l-1.2-2.2M346 64.2l9.6 3.2M346 64.2l-1.2-2.3M354.5 65.1l1.1 2.3M368.8 62.9l-1.1-2.2M325.7 91.1l-.1-.4 .1-.8 .6-1.1M326.3 88.8l-1.2-2.3M330.1 80.8l1.2 2.2M331.8 80.7l-1.1-2.3M332 83.5l1.2 2.3"/>
<path d="M334.6 85l-1.1-2.3M110.7 110.3h6.5M117.1 109.1h-6.4M121.6 153.5l.1 .7-.1-.7 .1-.6-.1 .6M121.7 152h-2.5M242.2 154.2h4.5M246.7 152.9h-4.5M246.9 153.5l-.2 .7 .2-.7-.2-.6 .2 .6M249.2 152h-2.5M108.8 188h6.4M115.3 186.7h-6.5M194.1 209.6a2.24 2.24 0 0 1 2 3.2 2.24 2.24 0 0 1-3.7 .4 2.24 2.24 0 0 1 1.2-3.5l.5-.1"/>
<path d="M194.1 217.6a2.24 2.24 0 0 1 2 3.2 2.24 2.24 0 0 1-3.7 .4 2.24 2.24 0 0 1 1.2-3.5l.5-.1M199.1 217.6a2.24 2.24 0 0 1 2 3.2 2.24 2.24 0 0 1-3.7 .4 2.24 2.24 0 0 1 1.2-3.5l.5-.1M206.6 217.6a2.24 2.24 0 0 1 2 3.2 2.24 2.24 0 0 1-3.7 .4 2.24 2.24 0 0 1 1.2-3.5l.5-.1M214.1 217.6a2.24 2.24 0 0 1 2 3.2 2.24 2.24 0 0 1-3.7 .4 2.24 2.24 0 0 1 1.2-3.5l.5-.1M194.1 225.6a2.24 2.24 0 0 1 2 3.2 2.24 2.24 0 0 1-3.7 .4 2.24 2.24 0 0 1 1.2-3.5l.5-.1M108.8 250.5h6.4M115.3 249.2h-6.5"/>
</g>
<path d="M119.4 153.5l-.2 .7 .2-.7M249.2 154.2h3.8M253 152.9h-3.8" fill="none" stroke="#000" stroke-width=".21" stroke-dasharray="1.3 .6" stroke-dashoffset=".7"/>
<g fill="none" stroke="#000" stroke-width=".21" stroke-dasharray="1.3 .6">
<path d="M362.8 26.2l.2 .2M363 26.4l.3 .1M392.9 36.3l.2 .3M393.1 36.6l.3 .1M400.5 33.4l-33.7-11.4M373.8 57.2a10.6 10.6 0 0 0 3-9.2l-.5-1.3-.7-1.1M330.7 79.8l.2 .1M330.9 79.9l-.2-.2M340.2 75.1h.5M341.4 74.7l.2-.3M342.7 60.6a4.6 4.6 0 0 0 3.3 3.6M343.2 71.7l.4-.1"/>
<path d="M344.3 64.6h.5M344.3 71.3l.3-.4M345.5 64.2l.2-.3M346.2 68.2h.4M347.3 67.8l.3-.3M348.2 65.9h.4M349.3 65.5l.3-.3M352 67.2h.5M353.2 66.8l.3-.3M355.6 67.4a13.4 13.4 0 0 0 12.7-3.9l.5-.6M331.8 86l-.3-.1M331.9 86.3l-.1-.3"/>
<path d="M118 156v-5M123.7 153.5v-.6M123.7 154.2v-.7M136.7 151v5M139.2 156v-5M145.5 151v5M168 156v-5M168 151v5M180.5 151v5M180.5 156v-5M195.5 156v-5M225.5 151v5"/>
<path d="M235.5 156v-5M236.7 151v5M239.2 156v-5M248 151v5M249.1 153.5h.1"/>
</g>
<path d="M119.2 154.2v1.8M121.7 156v-1.8M246.7 154.2v1.8M249.2 156v-1.8" fill="none" stroke="#000" stroke-width=".21" stroke-dasharray="1.3 .6" stroke-dashoffset=".9"/>
<path d="M362.8 26.1v-.1a.43 .43 0 0 1 .6 .6l-.6-.5M363.7 25.1a.35 .35 0 0 0 .2 .4 .35 .35 0 0 0 .4-.1l-.7-.4 .1 .1M364.5 24.1a.41 .41 0 0 1 .5-.1 .41 .41 0 0 1 .2 .5l-.7-.4M367.1 21.2v-.1a.43 .43 0 0 1 .5 .5l-.5-.4M392.9 36.3v-.1a.43 .43 0 0 1 .6 .5l-.6-.4M393.8 35.3a.35 .35 0 0 0 .2 .4 .35 .35 0 0 0 .4-.1l-.7-.4 .1 .1M394.6 34.3v-.1a.41 .41 0 0 1 .5 0 .41 .41 0 0 1 .2 .4l-.7-.3M397.2 31.4v-.1a.43 .43 0 0 1 .6 .5l-.6-.4M329.2 89.5l-.6-.3a.44 .44 0 0 0 .6 .4v-.1M330.1 88.5v.1h-.1a.33 .33 0 0 1-.5-.2 .33 .33 0 0 1 .1-.4l.5 .5M331.9 86.3l-.5-.4a.43 .43 0 0 0 .6 .5l-.1-.1" fill="none" stroke="#000" stroke-width=".21" stroke-dasharray="1.3 .6" stroke-dashoffset="1"/>
<path d="M362.4 23.5a4.5 4.5 0 0 1 4.4-1.5" fill="none" stroke="#000" stroke-width=".21" stroke-dasharray="1.3 .6" stroke-dashoffset=".1"/>
<text font-size="7.1" x="365.3" y="272.1">1.0</text>
<g font-size="5.6">
<text x="350.2" y="241.7">Baby Amanda</text>
<text x="343.6" y="256.7">Projector_BASE_Top</text>
</g>
<g font-size="5.3">
<text x="41" y="9.5">8</text>
<text x="88.5" y="9.5">7</text>
<text x="138.5" y="9.5">6</text>
<text x="188.5" y="9.5">5</text>
<text x="238.5" y="9.5">4</text>
<text x="288.5" y="9.5">3</text>
<text x="338.5" y="9.5">2</text>
<text x="386" y="9.5">1</text>
<text x="16.2" y="31.2">F</text>
<text x="411.2" y="31.2">F</text>
<text x="16.1" y="75.5">E</text>
<text x="411.1" y="75.5">E</text>
<text x="15.5" y="125.5">D</text>
<text x="410.5" y="125.5">D</text>
<text x="15.4" y="175.5">C</text>
<text x="410.4" y="175.5">C</text>
<text x="16" y="225.5">B</text>
<text x="411" y="225.5">B</text>
<text x="15.5" y="269.7">A</text>
<text x="410.5" y="269.7">A</text>
<text x="41" y="291.5">8</text>
<text x="88.5" y="291.5">7</text>
<text x="138.5" y="291.5">6</text>
<text x="188.5" y="291.5">5</text>
<text x="238.5" y="291.5">4</text>
<text x="288.5" y="291.5">3</text>
<text x="338.5" y="291.5">2</text>
<text x="386" y="291.5">1</text>
</g>
<text font-size="4.9" x="402.4" y="283.4">A3</text>
<g font-size="4.7">
<text x="201.5" y="14.2">64,35</text>
<text x="143.7" y="20.6">3 x</text>
<text x="157.7" y="20.6">5 THRU ALL</text>
<text x="204.9" y="20.2">54,35</text>
<text x="138.6" y="26.2">M6x0.25 - 6H THRU ALL</text>
<text x="233.6" y="26.2">39,35</text>
<text x="233.5" y="33.8">24,35</text>
<text x="270.6" y="63.8" transform="rotate(-90 270.6 63.8)">15</text>
<text x="240.8" y="99.1">30</text>
<text x="270.6" y="97.2" transform="rotate(-90 270.6 97.2)">16</text>
<text x="99.7" y="107.8" transform="rotate(-90 99.7 107.8)">15</text>
<text x="257.3" y="109">45</text>
<text x="123" y="126.2">50</text>
<text x="197.6" y="126.1">6 x</text>
<text x="211.6" y="126.1">4,5 THRU ALL</text>
<text x="217.1" y="131.7">9,0 X 90°</text>
<text x="75.8" y="133.1">2,5</text>
<text x="89.9" y="133.1">21,5</text>
<text x="67.4" y="138.7">M3 - 6H</text>
<text x="91.7" y="138.7">15,0</text>
<text x="181.4" y="140">280</text>
<text x="284.8" y="143.4">20</text>
<text x="354.1" y="143.7">15</text>
<text x="265.2" y="146" transform="rotate(-90 265.2 146)">10</text>
<text x="115.2" y="171">15</text>
<text x="139.7" y="170.9">2x</text>
<text x="149.8" y="170.9">5</text>
<text x="157.4" y="170.9">8</text>
<text x="201" y="171">2xR30</text>
<text x="234.8" y="171">8xR10</text>
<text x="292.4" y="168.1">2 x</text>
<text x="294.3" y="173.7">M3 - 6H</text>
<text x="306.4" y="168.1">2,5</text>
<text x="318.6" y="173.7">20,00</text>
<text x="320.5" y="168.1">21,50</text>
<text x="250.7" y="185.6">5</text>
<text x="258.3" y="185.6">8</text>
<text x="90.6" y="197.3">2xR45</text>
<text x="251.9" y="199.4">10</text>
<text x="85.8" y="206.5" transform="rotate(-90 85.8 206.5)">65</text>
<text x="262.3" y="214.7" transform="rotate(-90 262.3 214.7)">15</text>
<text x="73.8" y="225.6" transform="rotate(-90 73.8 225.6)">160</text>
<text x="85.8" y="233.6" transform="rotate(-90 85.8 233.6)">60</text>
<text x="97.8" y="233.6" transform="rotate(-90 97.8 233.6)">50</text>
<text x="122.5" y="268.8">15</text>
<text x="162.2" y="268.8">100</text>
</g>
<text font-size="4.1" x="21" y="293.7">SOLIDWORKS Educational Product. For Instructional Use Only.</text>
<g font-size="3.5">
<text x="230.8" y="238.8">6061-T6 (SS)</text>
<text x="230.8" y="253.8">806.36</text>
</g>
<g font-size="2.8">
<text x="365.3" y="209.6">UNLESS OTHERWISE SPECIFIED:</text>
<text x="365.3" y="212.4">DIMENSIONS ARE IN MILLIMETERS</text>
<text x="365.3" y="218.1">DEBURR AND BREAK SHARP EDGES</text>
<text x="365.3" y="223.7">TOLERANCE:</text>
<text x="365.3" y="226.6">DIN ISO 2768-1 m</text>
</g>
<g font-size="2.1">
<text x="230.8" y="235">MATERIAL:</text>
<text x="265.8" y="235.1">COMPANY:</text>
<text x="330.8" y="235">PROJECT:</text>
<text x="230.8" y="242.6">FINISH:</text>
<text x="230.8" y="250.1">WEIGHT [g]:</text>
<text x="265.8" y="250">NOTE:</text>
<text x="330.8" y="250">TITLE/DESCRIPTION:</text>
<text x="280.7" y="266.3">NAME</text>
<text x="294.9" y="266.3">DATE</text>
<text x="312" y="266.3">SIGNATURE</text>
<text x="330.8" y="265">DRAWING NO.:</text>
<text x="267.3" y="272.5">DRAWN</text>
<text x="281.8" y="272.5">VVT</text>
<text x="292.1" y="272.5">14-03-2023</text>
<text x="266.3" y="278.8">CHECKED</text>
<text x="333.5" y="280">PROJECTION</text>
<text x="350.8" y="280.5">REVISION:</text>
<text x="372.4" y="280.3">DO NOT SCALE DRAWING</text>
<text x="265.6" y="285">APPROVED</text>
</g>
<g font-size="2">
<text x="373.4" y="285.4">SCALE: 1:2</text>
<text x="387.5" y="285.4">SHEET 1 OF 1</text>
</g>
</svg>
